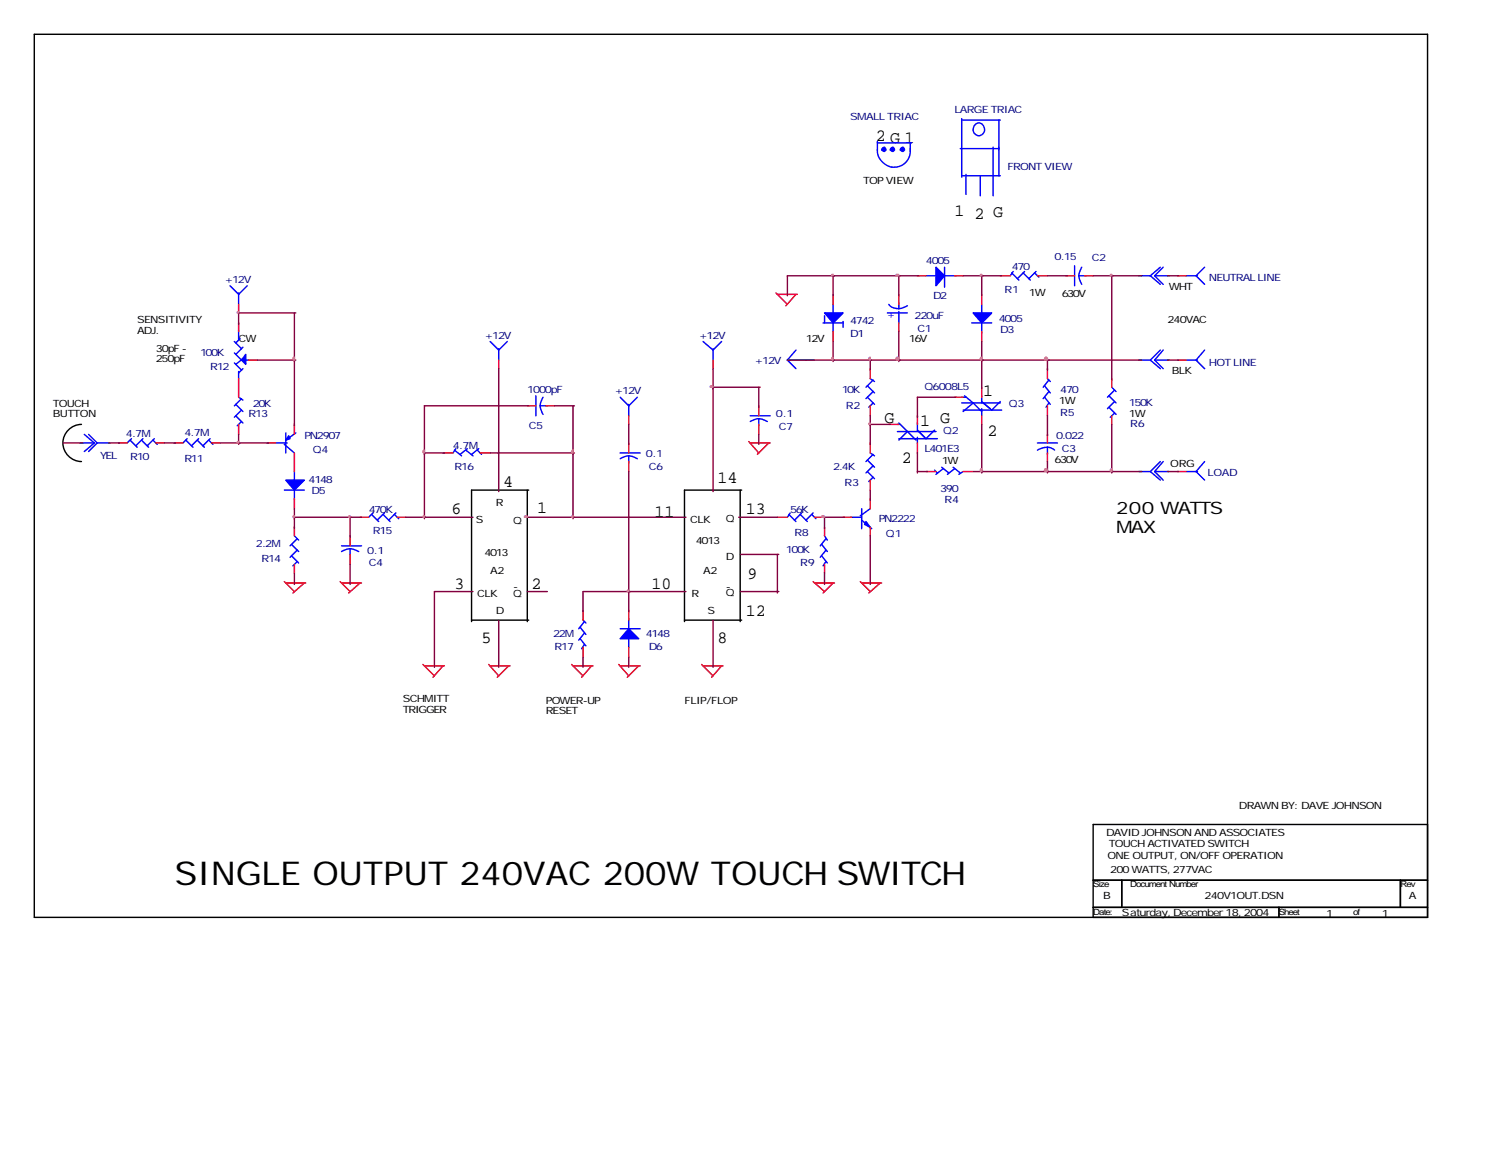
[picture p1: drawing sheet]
<svg xmlns="http://www.w3.org/2000/svg" width="279mm" height="216mm" viewBox="0 0 279 216" stroke-linecap="round" stroke-linejoin="round" font-family="sans-serif">
<g fill="none" stroke="#000" stroke-width=".26">
<path d="M6.3 6.3h258v163.6h-258zM15.1 78.6a3.4 3.4 0 0 0-3.5 3.4 3.4 3.4 0 0 0 3.5 3.5M97.6 90.8v24.3M97.9 90.8h-10.6v24.3M137.1 90.8v24.3M137.3 90.8h-10.6v24.3M87.3 114.8h10.6M126.7 114.8h10.6M264.3 152.7h-61.9v17.2M202.4 163h61.9M202.4 168h61.9M207.7 163v5"/>
<path d="M236.8 168v1.9M259.3 163v5"/>
</g>
<g fill="none" stroke="#f00" stroke-width=".26">
<path d="M44.2 56.4v1.5M44.2 59.8v1.6M143.7 54.2l2.1 2.2M143.9 54.5h3.7M147.4 54.5l-1.9 2.1M154.3 54.5v1.9M166.4 54.5v1.9M166.4 59.8v1.6M169.9 51.1h1.5M176.7 51.1h1.6M181.8 54.5v1.9M185.2 51.1h1.9"/>
<path d="M192.1 51.1h1.8M197.4 51.1h1.6M200.8 51.1h1.6M218 51.1h1.6M44.2 70.1v3.5M44.2 78.6v1.8M46 66.7h1.6M54.5 78.6v1.8M92.3 66.7v1.6M97.6 75.1h1.6M101.1 75.1h1.6M116.4 77v1.6"/>
<path d="M132 66.7v1.6M140.5 75.1v1.9M140.5 78.6v1.8M154.3 61.4v1.8M161.1 68.3v1.8M161.1 75.1v1.9M164.6 78.6h1.8M169.9 77v1.6M176.7 73.6h1.6M181.8 61.4v1.8M181.8 71.7v1.9M181.8 77v1.6"/>
<path d="M193.9 68.3v1.8M193.9 75.1v1.9M205.8 70.1v1.6M205.8 77v1.6M218 66.7h1.6M22 82h1.5M28.8 82h1.6M32.3 82h1.6M39.2 82h1.5M49.5 82h1.6M54.5 83.9v3.4M54.5 92.3v1.9"/>
<path d="M54.5 97.6v1.6M64.8 99.2v1.9M66.7 95.8h1.6M73.6 95.8h1.5M82 83.9h1.9M88.9 83.9h1.9M116.4 82v1.9M116.4 85.5v1.8M138.6 81.8l1.9 2.1M138.9 82h3.7M142.3 82l-2.1 2.1M143.9 95.8h1.9"/>
<path d="M150.8 95.8h1.9M152.7 97.6v1.6M156.1 95.8h1.6M161.1 82v1.9M161.1 88.9v1.9M161.1 92.3v1.9M161.1 97.6v1.6M169.9 82v1.9M171.4 87.3h1.9M178.3 87.3h1.9M193.9 80.4v1.6M193.9 83.9v1.6"/>
<path d="M218 87.3h1.6M52.7 107.7l1.8 1.8M52.9 107.9h3.7M54.5 104.5v1.6M56.4 107.9l-2.2 1.9M63 107.7l1.8 1.8M63.2 107.9h3.7M64.8 102.7v1.8M66.7 107.9l-2.1 1.9M107.9 113v1.8M107.9 119.9v1.8M116.4 113v1.8"/>
<path d="M116.4 119.9v1.8M150.5 107.7l2.2 1.8M150.8 107.9h3.7M152.7 104.5v1.6M154.3 107.9l-1.9 1.9M159.3 107.7l1.8 1.8M159.5 107.9h3.7M163 107.9l-2.1 1.9M78.3 123l2.1 2.1M78.6 123.3h3.7M82 123.3l-1.8 2.1M90.5 123l1.8 2.1"/>
<path d="M90.8 123.3h3.7M94.2 123.3l-2.1 2.1M105.8 123l2.1 2.1M106.1 123.3h3.7M109.5 123.3l-1.8 2.1M114.6 123l1.8 2.1M114.8 123.3h3.7M118.3 123.3l-2.1 2.1M129.9 123l2.1 2.1M130.2 123.3h3.7M133.6 123.3l-1.8 2.1"/>
</g>
<g fill="none" stroke="#00f" stroke-width=".26">
<path d="M162.5 26.2v1.6a3.1 3.1 0 0 0 3.1 3.2 3.1 3.1 0 0 0 2.9-3.5M162.5 26.5h6.3M168.5 26.5v1.5M177.8 27.5h7.1M178.1 22.2h7.1M178.1 22v10.8M178.1 32.5h7.1M178.9 32.3v3.7M180.6 23a1.12 1.12 0 0 1 1.5 .2 1.12 1.12 0 0 1 0 1.5 1.1 1.1 0 0 1-1.6 .1 1.1 1.1 0 0 1-.1-1.5zM181.5 32.5v3.7M183.9 27.3v8.9M184.9 22.2v10.3"/>
<path d="M42.6 52.9l1.6 1.6 1.6-1.6M44.2 54.2v2.2M152.4 59.8h3.7M152.7 58.5v1.3M154.3 56.4v1.8M154.3 59.8v1.8M156.1 59.5v1.1M164.3 57.9h3.7M164.6 56.4a1.95 1.95 0 0 0 1.8 .8M166.4 56.1v1.1M166.4 57.7v2.1M168 56.6l-.8 .4-.8 .2"/>
<path d="M171.4 51.1h2.2M174.9 51.1h2.1M174.9 49.5v3.7M179.9 59.8h3.7M181.8 56.4v1.8M181.8 59.8v1.8M187.3 50.5l1.3 1.4M187.6 50.3l-.5 .8M189.4 50.5l1.4 1.4M189.7 50.3l-1.3 1.3M191.6 50.5l.8 .8M191.8 50.3l-1.3 1.3"/>
<path d="M199 49.2v3.7M199.8 51.1l.1 .8 .4 .8M199.8 51.1h1.3M200.3 49.5l-.4 .8-.1 .8M210.9 51.1h2.1M213 51.1l1.8 1.6M213.8 51.1h2.6M213.8 51.1l1.6 1.6M214.8 49.5l-1.8 1.6M215.4 49.5l-1.6 1.6M219.6 51.1h2.1M223 49.5l-1.5 1.6 1.5 1.6"/>
<path d="M43.4 67.2l1.3 1.3M43.4 65.4l1.3 1.3M43.4 63.2l1.3 1.4M43.7 74.9l1.3 1.3M43.7 77l1.3 1.3M44.2 61.1v1.9M44.2 68.8v1.3M44.2 73.6l.8 .5M44.4 62.7l-.7 .8M44.7 73.8l-1.3 1.3M44.7 75.9l-1.3 1.4M44.7 78.1l-.8 .7"/>
<path d="M45 68.3l-.8 .8M45 66.4l-1.3 1.1M45 64.3l-1.3 1.3M45.5 66.7h.8M90.8 63.2l1.5 1.6 1.6-1.6M92.3 64.6v2.1M99.2 73.3v3.7M100 75.1l.2 .8 .3 .8M100 75.1h1.3M100.5 73.6l-.3 .7-.2 .8M114.8 73.6l1.6 1.5 1.6-1.5M116.4 74.9v2.1"/>
<path d="M130.2 63.2l1.8 1.6 1.6-1.6M132 64.6v2.1M138.9 77h3.7M140.5 77.5l.8 .2 .8 .4M140.5 77.5l-.8 .2-.8 .4M140.5 77.5v1.3M145.8 66.7h5M145.8 66.7l1.6 1.6M147.4 64.8l-1.6 1.9M160.6 71.4l1.3 1.4M160.6 73.6l1.3 1.3M161.1 70.1l.8 .5"/>
<path d="M161.7 70.4l-1.4 1.3M161.7 72.5l-1.4 1.3M161.7 74.6l-.8 .8M166.2 79.9h7.1M166.2 78.6h.5M166.4 78.3l3.2 3.2M168 79.9l-1.6 1.6M169.9 79.6l1.5 1.6 1.6-1.6M169.9 78.3v1.6M178.1 74.6h7.1M178.1 73.6h.8M178.3 75.9h7.2"/>
<path d="M178.6 73.3l1.6 1.3M180.2 74.6l1.6 1.6M180.2 74.6l-1.9 1.6M181.8 74.3l1.8 1.6 1.6-1.6M181.8 73.3v1.3M181.8 75.7v1.3M182 74.6l1.4 1.1M193.4 71.4l1.1 1.4M193.4 73.6l1.1 1.3M193.9 70.1l.6 .5M194.2 70.4l-1.1 1.3M194.2 72.5l-1.1 1.3"/>
<path d="M194.2 74.6l-.5 .8M205.3 73.3l1.3 1.3M205.3 75.4l1.3 1.3M205.8 71.7l.8 .8M206.4 72.2l-1.3 1.4M206.4 74.3l-1.3 1.4M206.4 76.5l-.8 .8M210.9 66.7h2.1M213 66.7l1.8 1.6M213.8 66.7h2.6M213.8 66.7l1.6 1.6M214.8 64.8l-1.8 1.9"/>
<path d="M215.4 64.8l-1.6 1.9M219.6 66.7h2.1M223 64.8l-1.5 1.9 1.5 1.6M14.8 82h2.7M15.6 80.4l1.9 1.6M16.4 80.4l1.6 1.6M17.5 82l-1.9 1.6M18 82l-1.6 1.6M18 82h2.4M24.1 81.5l1.3 1.3M24.3 81.2l-.8 .8M26.2 81.5l1.3 1.3"/>
<path d="M26.5 81.2l-1.4 1.3M28.3 81.5l.8 .8M28.6 81.2l-1.3 1.3M34.4 81.5l1.3 1.3M34.7 81.2l-.8 .8M36.5 81.5l1.3 1.3M36.8 81.2l-1.3 1.3M38.6 81.5l.8 .8M38.9 81.2l-1.3 1.3M51.1 82h2.1M52.7 90.8h3.7M52.7 82.3l1.8 1.6"/>
<path d="M52.9 80.2v3.7M54.5 87.3v1.9M54.5 90.8v1.8M54.5 99.2l.8 .8M54.8 80.2l-1.9 1.3M55 99.7l-1.3 1.4M68.8 95.2l1.3 1.4M69.1 95l-.8 .8M70.9 95.2l1.3 1.4M71.2 95l-1.4 1.3M73 95.2l.8 .8M73.3 95l-1.3 1.3"/>
<path d="M84.1 83.3l1.4 1.1M84.4 83.1l-.5 .8M86.3 83.3l1.3 1.1M86.5 83.1l-1.3 1M88.4 83.3l.8 .8M88.6 83.1l-1.3 1M114.8 83.9h3.7M116.4 84.4l.8 .2 .8 .3M116.4 84.4l-.8 .2-.8 .3M116.4 84.4v1.3M146 95.2l1.4 1.4M146.3 95l-.5 .8"/>
<path d="M148.2 95.2l1.3 1.4M148.4 95l-1.3 1.3M150.3 95.2l.8 .8M150.5 95l-1.3 1.3M152.7 99.2l.5 .8M152.9 99.7l-1 1.4M157.4 95.8h2.1M159.5 96.3l1.9 1.6M159.5 94.2v3.7M160.6 85.2l1.3 1.3M160.6 87.3l1.3 1.3M161.1 83.9l.8 .5"/>
<path d="M161.1 94.2l-1.8 1.3M161.7 84.1l-1.4 1.4M161.7 86.3l-1.4 1.3M161.7 88.4l-.8 .8M166.4 81.2h7.2M169.9 81v1M173 87l.6 .6M174.4 86.5l1.3 1.1M174.6 86.8l-1.3 1M176.5 86.5l1.3 1.1M176.7 86.8l-1.3 1M178.3 87.3l-.8 .5"/>
<path d="M192.1 82h3.7M193.9 82.8l.8 .2 .6 .3M193.9 82.8l-.8 .1-1 .4M193.9 82.8v1.3M210.9 87.3h2.1M213 87.3l1.8 1.6M213.8 87.3h2.6M213.8 87.3l1.6 1.6M214.8 85.5l-1.8 1.8M215.4 85.5l-1.6 1.8M219.6 87.3h2.1M223 85.5l-1.5 1.8 1.5 1.6"/>
<path d="M54 100.8l1.3 1.3M54 102.9l1.3 1.3M55 101.9l-1.3 1.3M55 104l-.8 .8M63.2 101.1h3.7M64.8 101.6l.8 .2 .8 .3M64.8 101.6l-.8 .2-.8 .3M64.8 101.6v1.3M107.4 116.2l1.1 1.3M107.4 118.3l1.1 1.3M107.9 114.8l.6 .6M108.2 115.1l-1 1.3"/>
<path d="M108.2 117.2l-1 1.3M108.2 119.3l-.5 .8M114.8 116.4h3.7M116.4 114.6v1.8M116.4 118v1.9M152.1 100.8l1.1 1.3M152.1 102.9l1.1 1.3M152.9 101.9l-1 1.3M152.9 104l-.5 .8"/>
</g>
<g fill="#00f" stroke="#00f" stroke-width=".26">
<path d="M45.5 65.6v1.9l-.8-.8z" fill-rule="evenodd"/>
<path d="M52.9 88.9h3.5l-1.9 1.9z" fill-rule="evenodd"/>
<path d="M160.3 96.6l.8 1-1-.5z" fill-rule="evenodd"/>
<path d="M53.4 80.7l.3 .5-.8 .3z" fill-rule="evenodd"/>
<path d="M116.4 116.4l1.9 1.9h-3.5z" fill-rule="evenodd"/>
<path d="M152.7 57.9h3.4l-1.8 1.9z" fill-rule="evenodd"/>
<path d="M173.3 49.5l1.6 1.6-1.6 1.8z" fill-rule="evenodd"/>
<path d="M180.2 57.9h3.4l-1.8 1.9z" fill-rule="evenodd"/>
<circle cx="165.3" cy="27.6" r=".4"/>
<circle cx="163.7" cy="27.6" r=".4"/>
<circle cx="167.1" cy="27.6" r=".4"/>
</g>
<g fill="none" stroke="#800040" stroke-width=".26">
<path d="M54.5 57.9v20.9M54.8 57.9h-10.6v2.2M154.3 51.1v3.7M166.4 51.1v3.7M170.1 51.1h-24.3v3.7M178.3 51.1h7.2M181.8 51.1v3.7M193.9 51.1h3.7M202.4 51.1h9M205.8 51.1v19.3M216.2 51.1h2.1M47.6 66.7h7.2"/>
<path d="M92.3 68.3v22.7M97.9 75.1h-19.3v20.9M102.7 75.1h3.7M106.1 75.1v20.9M116.4 78.6v3.7M132 71.7h8.8M132 68.3v22.7M140.5 71.7v3.7M145.8 66.7h65.6M154.3 63.2v3.7M161.1 78.6h3.7M161.1 66.7v1.8"/>
<path d="M161.1 77v5.3M166.4 61.4v5.5M177 73.6h-7.1v3.7M181.8 63.2v8.8M181.8 78.6v9M193.9 66.7v1.8M193.9 77v3.7M205.8 78.6v9M216.2 66.7h2.1M11.6 82h3.7M20.1 82h2.1M30.4 82h2.1"/>
<path d="M40.7 82h9M44.2 80.4v1.9M54.5 95.8h12.4M54.5 94.2v3.7M64.8 95.8v3.7M75.1 95.8h12.5M78.6 83.9h3.7M90.8 83.9h15.6M97.6 95.8h29.4M116.4 87.3v25.9M136.8 95.8h7.1M140.5 80.4v1.9"/>
<path d="M156.4 95.8h-3.7v2.1M161.1 90.8v1.8M161.1 99.2v9M169.9 87.3h1.8M169.9 83.9v3.7M180.2 87.3h31.2M193.9 85.5v2.1M216.2 87.3h2.1M54.5 106.1v2.1M64.8 104.5v3.7M87.6 109.5h-7.2v14.1M92.3 114.8v8.8"/>
<path d="M97.6 109.5h3.7M127 109.5h-19.1v3.7M132 114.8v8.8M137.1 102.7h7.1M137.1 109.5h7.1M143.9 102.7v7.1M152.7 106.1v2.1M107.9 121.7v1.9M116.4 121.7v1.9"/>
</g>
<g fill="#f0f" stroke="#f0f" stroke-width=".26">
<path d="M154 50.9l.3-.1v.3h-.3z" fill-rule="evenodd"/>
<path d="M154.1 66.2l.2-.1v.6l-.3-.1z" fill-rule="evenodd"/>
<path d="M160.9 78.4l.2-.1v.3h-.2z" fill-rule="evenodd"/>
<path d="M181.6 86.9l.2-.1v.5l-.3-.1z" fill-rule="evenodd"/>
<path d="M43.9 57.8l.3-.1v.2h-.3z" fill-rule="evenodd"/>
<path d="M97.1 95.6l.5-.1v.3h-.5z" fill-rule="evenodd"/>
<path d="M105.8 95.6l.3-.1v.3h-.3z" fill-rule="evenodd"/>
<path d="M116.2 109.4l.2-.1v.2h-.2z" fill-rule="evenodd"/>
<path d="M43.9 81.8h.3v.2h-.3z" fill-rule="evenodd"/>
<path d="M54.3 66.2l.2-.1v.6l-.3-.1z" fill-rule="evenodd"/>
<path d="M54.2 95.6l.3-.1v.3h-.3z" fill-rule="evenodd"/>
<path d="M64.6 95.6l.2-.1v.3h-.2z" fill-rule="evenodd"/>
<path d="M78.4 83.4l.2-.1v.6l-.3-.1z" fill-rule="evenodd"/>
<path d="M105.9 83.4l.2-.1v.6l-.3-.1z" fill-rule="evenodd"/>
<path d="M131.5 71.5l.4-.1 .1 .3h-.5z" fill-rule="evenodd"/>
<path d="M165.9 50.9l.4-.1 .1 .3h-.5z" fill-rule="evenodd"/>
<path d="M181.5 50.9l.3-.1v.3h-.3z" fill-rule="evenodd"/>
<path d="M205.6 50.9l.2-.1v.3h-.2z" fill-rule="evenodd"/>
<path d="M160.9 66.2l.2-.1v.6l-.2-.1z" fill-rule="evenodd"/>
<path d="M181.6 66.2l.2-.1v.6l-.3-.1z" fill-rule="evenodd"/>
<path d="M205.7 86.9l.1-.1v.5l-.2-.1z" fill-rule="evenodd"/>
<path d="M78.3 95.6l.3-.1v.3h-.3z" fill-rule="evenodd"/>
<path d="M152.1 95.6l.5-.1 .1 .3h-.6z" fill-rule="evenodd"/>
<circle cx="166.1" cy="66.4" r=".28"/>
<circle cx="193.7" cy="66.4" r=".28"/>
<circle cx="193.7" cy="87.1" r=".28"/>
</g>
<text font-size="6.1" x="32.3" y="163.8">SINGLE OUTPUT 240VAC 200W TOUCH SWITCH</text>
<g font-size="3.2">
<text x="162.2" y="26.2">2 G 1</text>
<text x="176.7" y="40">1</text>
<text x="180.4" y="40.5">2 G</text>
<text x="182" y="73.3">1</text>
<text x="163.8" y="78.3">G</text>
<text x="170.4" y="78.8">1 G</text>
<text x="182.8" y="80.7">2</text>
<text x="132.8" y="89.4">14</text>
<text x="167" y="85.7">2</text>
<text x="83.6" y="95.2">6</text>
<text x="93.1" y="90.2">4</text>
<text x="99.5" y="95">1</text>
<text x="121.2" y="95.8">11</text>
<text x="138.1" y="95.2">13</text>
<text x="206.6" y="95.2">200 WATTS</text>
<text x="206.6" y="98.7">MAX</text>
<text x="138.4" y="107.2">9</text>
<text x="84.1" y="109">3</text>
<text x="98.4" y="109">2</text>
<text x="120.7" y="109">10</text>
<text x="89.2" y="119.1">5</text>
<text x="132.8" y="119.1">8</text>
<text x="138.1" y="114">12</text>
</g>
<g font-size="1.9" fill="#000080">
<text x="157.4" y="22.2">SMALL TRIAC</text>
<text x="176.7" y="20.9">LARGE TRIAC</text>
<text x="186.5" y="31.5">FRONT VIEW</text>
<text x="41.5" y="52.4">+12V</text>
<text x="171.4" y="48.9">4005</text>
<text x="187.3" y="50">470</text>
<text x="195.3" y="48.2">0.15</text>
<text x="202.1" y="48.4">C2</text>
<text x="223.8" y="52.1">NEUTRAL LINE</text>
<text x="169.3" y="59">220uF</text>
<text x="172.8" y="55.3">D2</text>
<text x="184.9" y="59.5">4005</text>
<text x="186" y="54.2">R1</text>
<text x="37" y="65.9">100K</text>
<text x="89.7" y="62.7">+12V</text>
<text x="129.4" y="62.7">+12V</text>
<text x="157.4" y="62.4">D1</text>
<text x="157.4" y="60.1">4742</text>
<text x="169.9" y="61.4">C1</text>
<text x="185.2" y="61.6">D3</text>
<text x="38.9" y="68.5">R12</text>
<text x="139.7" y="67.5">+12V</text>
<text x="223.8" y="67.7">HOT LINE</text>
<text x="46" y="77.3">R13</text>
<text x="46.8" y="75.4">20K</text>
<text x="97.6" y="72.8">1000pF</text>
<text x="113.8" y="73">+12V</text>
<text x="143.7" y="77.3">0.1</text>
<text x="155.8" y="72.8">10K</text>
<text x="156.6" y="75.7">R2</text>
<text x="171.2" y="72.2">Q6008L5</text>
<text x="186.8" y="75.4">Q3</text>
<text x="196.3" y="77">R5</text>
<text x="196.3" y="72.8">470</text>
<text x="209" y="75.1">150K</text>
<text x="23.3" y="81">4.7M</text>
<text x="34.1" y="80.7">4.7M</text>
<text x="56.4" y="81.2">PN2907</text>
<text x="57.9" y="83.9">Q4</text>
<text x="83.9" y="83.1">4.7M</text>
<text x="97.9" y="79.4">C5</text>
<text x="144.2" y="79.6">C7</text>
<text x="171.2" y="83.6">L401E3</text>
<text x="174.6" y="80.4">Q2</text>
<text x="195.5" y="81.2">0.022</text>
<text x="196.6" y="83.6">C3</text>
<text x="209.3" y="79.1">R6</text>
<text x="18.5" y="84.9">YEL</text>
<text x="24.1" y="85.2">R10</text>
<text x="34.1" y="85.5">R11</text>
<text x="57.1" y="89.4">4148</text>
<text x="84.1" y="87">R16</text>
<text x="119.6" y="84.7">0.1</text>
<text x="120.1" y="87">C6</text>
<text x="154.3" y="87">2.4K</text>
<text x="156.4" y="90">R3</text>
<text x="223.6" y="88.1">LOAD</text>
<text x="57.7" y="91.5">D5</text>
<text x="68.3" y="95">470K</text>
<text x="146.3" y="95">56K</text>
<text x="174.1" y="91">390</text>
<text x="174.9" y="93.1">R4</text>
<text x="47.4" y="101.3">2.2M</text>
<text x="69.1" y="99">R15</text>
<text x="147.1" y="99.2">R8</text>
<text x="162.7" y="96.6">PN2222</text>
<text x="164" y="99.5">Q1</text>
<text x="48.4" y="104">R14</text>
<text x="68" y="102.7">0.1</text>
<text x="68.3" y="104.8">C4</text>
<text x="145.5" y="102.4">100K</text>
<text x="148.2" y="104.8">R9</text>
<text x="102.4" y="118">22M</text>
<text x="119.6" y="118">4148</text>
<text x="102.7" y="120.4">R17</text>
<text x="120.1" y="120.4">D6</text>
</g>
<g font-size="1.9">
<text x="159.8" y="34.1">TOP VIEW</text>
<text x="216.4" y="53.7">WHT</text>
<text x="25.4" y="59.8">SENSITIVITY</text>
<text x="190.5" y="54.8">1W</text>
<text x="196.6" y="55">630V</text>
<text x="216.2" y="59.8">240VAC</text>
<text x="25.4" y="61.9">ADJ.</text>
<text x="28.8" y="65.1">30pF -</text>
<text x="44.2" y="63.2">CW</text>
<text x="149.2" y="63.2">12V</text>
<text x="168.3" y="63.2">16V</text>
<text x="28.8" y="66.9">250pF</text>
<text x="217" y="69.3">BLK</text>
<text x="9.8" y="75.4">TOUCH</text>
<text x="9.8" y="77.3">BUTTON</text>
<text x="196.1" y="74.9">1W</text>
<text x="209" y="77.3">1W</text>
<text x="174.4" y="86">1W</text>
<text x="195.3" y="85.7">630V</text>
<text x="216.7" y="86.5">ORG</text>
<text x="91.8" y="93.7">R</text>
<text x="88.1" y="96.8">S</text>
<text x="95" y="97.1">Q</text>
<text x="127.8" y="96.8">CLK</text>
<text x="128.9" y="100.8">4013</text>
<text x="134.4" y="96.6">Q</text>
<text x="89.7" y="102.9">4013</text>
<text x="90.8" y="106.4">A2</text>
<text x="130.2" y="106.4">A2</text>
<text x="134.4" y="103.7">D</text>
<text x="88.4" y="110.6">CLK</text>
<text x="91.8" y="113.8">D</text>
<text x="95" y="110.6">Q</text>
<text x="95" y="109.3">-</text>
<text x="128.1" y="110.6">R</text>
<text x="131" y="113.8">S</text>
<text x="134.4" y="110.3">Q</text>
<text x="134.4" y="109.3">-</text>
<text x="74.6" y="129.9">SCHMITT</text>
<text x="101.1" y="130.4">POWER-UP</text>
<text x="126.7" y="130.4">FLIP/FLOP</text>
<text x="74.6" y="132">TRIGGER</text>
<text x="101.1" y="132.3">RESET</text>
<text x="229.4" y="149.8">DRAWN BY: DAVE JOHNSON</text>
<text x="204.8" y="154.8">DAVID JOHNSON AND ASSOCIATES</text>
<text x="205.1" y="159">ONE OUTPUT, ON/OFF OPERATION</text>
<text x="205.3" y="156.9">TOUCH ACTIVATED SWITCH</text>
<text x="205.6" y="161.7">200 WATTS, 277VAC</text>
<text x="204.3" y="166.4">B</text>
<text x="223" y="166.4">240V1OUT.DSN</text>
<text x="260.9" y="166.4">A</text>
<text x="207.7" y="169.6">Saturday, December 18, 2004</text>
<text x="245.5" y="169.9">1</text>
<text x="255.9" y="169.9">1</text>
</g>
<text font-size="1.9" fill="#00f" x="165.9" y="57.9" transform="rotate(-180 165.9 57.9)">+</text>
<g font-size="1.6">
<text x="202.4" y="164.3">Size</text>
<text x="209.3" y="164.3">Document Number</text>
<text x="259.3" y="164.3">Rev</text>
<text x="202.4" y="169.3">Date:</text>
<text x="236.8" y="169.3">Sheet</text>
<text x="250.6" y="169.3">of</text>
</g>
</svg>
